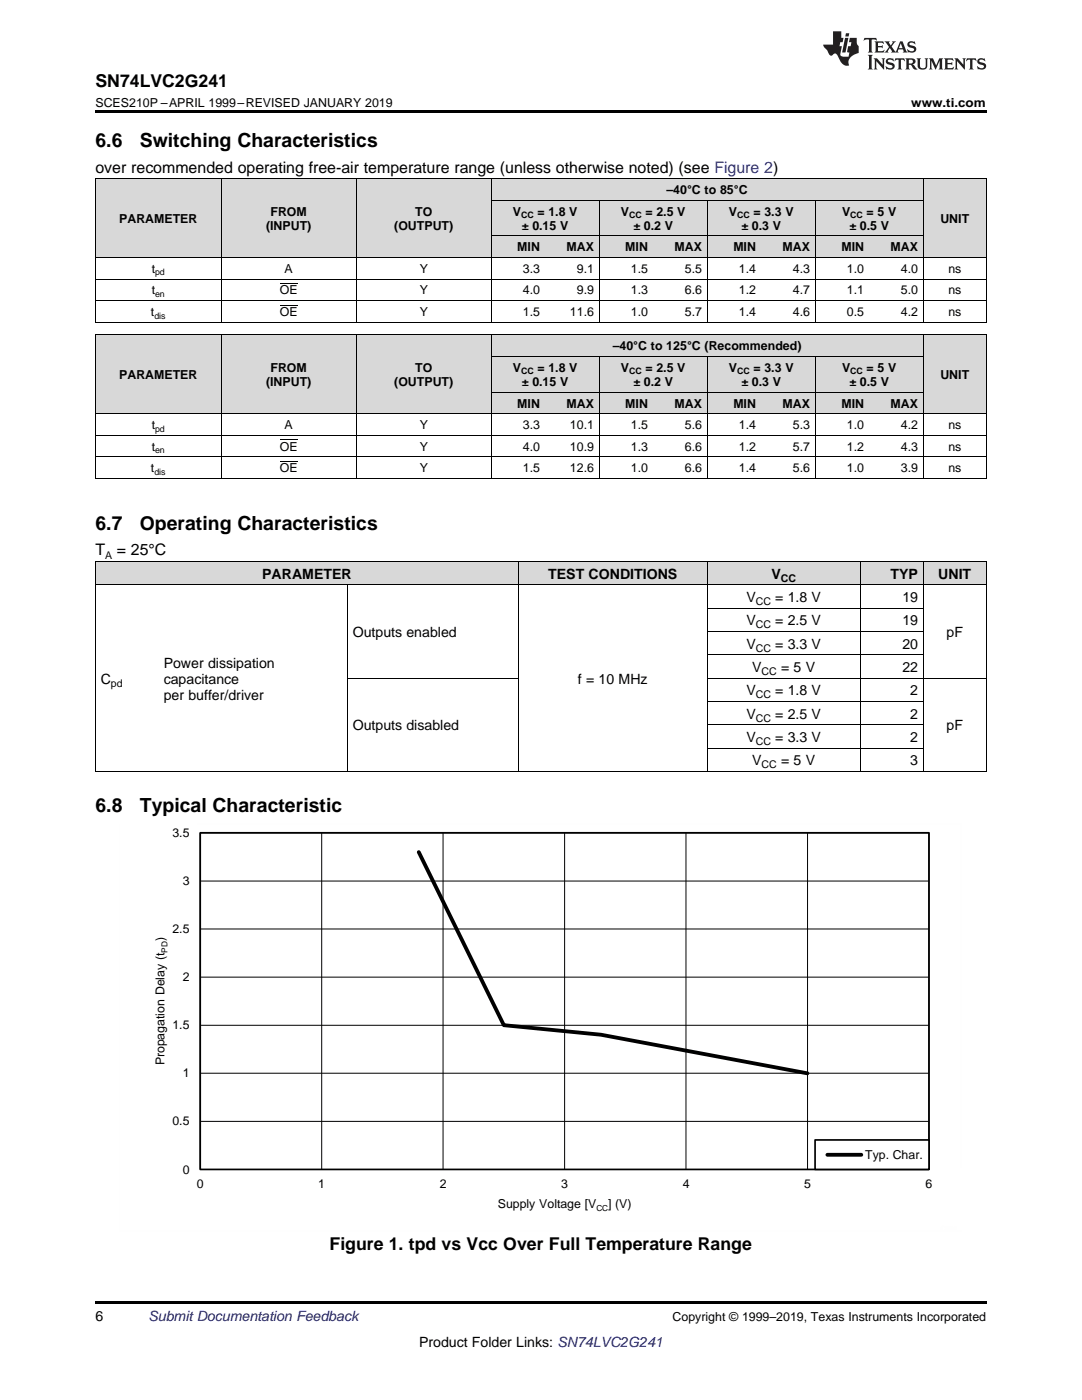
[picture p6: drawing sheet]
<svg xmlns="http://www.w3.org/2000/svg" width="216mm" height="279mm" viewBox="0 0 216 279" stroke-linecap="round" stroke-linejoin="round" font-family="sans-serif">
<g fill="#d8d8d8">
<path d="M19 112.1h12.6v4.7h-12.6z"/>
<path d="M31.6 112.1h37.7v4.7h-37.7z"/>
<path d="M69.3 112.1h34.1v4.7h-34.1z"/>
<path d="M103.4 112.1h37.7v4.7h-37.7z"/>
<path d="M141.1 112.1h30.6v4.7h-30.6z"/>
<path d="M171.7 112.1h12.6v4.7h-12.6z"/>
<path d="M184.3 112.1h12.5v4.7h-12.5z"/>
<path d="M19 66.9h25.2v15.7h-25.2z"/>
<path d="M44.2 66.9h26.9v15.7h-26.9z"/>
<path d="M71.1 66.9h26.9v15.7h-26.9z"/>
<path d="M184.3 66.9h12.5v15.7h-12.5z"/>
<path d="M98 78.3h10.8v4.3h-10.8z"/>
<path d="M108.8 78.3h10.8v4.3h-10.8z"/>
<path d="M119.6 78.3h10.8v4.3h-10.8z"/>
<path d="M130.4 78.3h10.7v4.3h-10.7z"/>
<path d="M141.1 78.3h10.8v4.3h-10.8z"/>
<path d="M151.9 78.3h10.8v4.3h-10.8z"/>
<path d="M162.7 78.3h10.8v4.3h-10.8z"/>
<path d="M173.5 78.3h10.8v4.3h-10.8z"/>
<path d="M98 71.2h10.8v7.1h-10.8z"/>
<path d="M108.8 71.2h10.8v7.1h-10.8z"/>
<path d="M119.6 71.2h10.8v7.1h-10.8z"/>
<path d="M130.4 71.2h10.7v7.1h-10.7z"/>
<path d="M141.1 71.2h10.8v7.1h-10.8z"/>
<path d="M151.9 71.2h10.8v7.1h-10.8z"/>
<path d="M162.7 71.2h10.8v7.1h-10.8z"/>
<path d="M173.5 71.2h10.8v7.1h-10.8z"/>
<path d="M98 66.9h10.8v4.3h-10.8z"/>
<path d="M108.8 66.9h10.8v4.3h-10.8z"/>
<path d="M119.6 66.9h10.8v4.3h-10.8z"/>
<path d="M130.4 66.9h10.7v4.3h-10.7z"/>
<path d="M141.1 66.9h10.8v4.3h-10.8z"/>
<path d="M151.9 66.9h10.8v4.3h-10.8z"/>
<path d="M162.7 66.9h10.8v4.3h-10.8z"/>
<path d="M173.5 66.9h10.8v4.3h-10.8z"/>
<path d="M19 35.7h25.2v15.7h-25.2z"/>
<path d="M44.2 35.7h26.9v15.7h-26.9z"/>
<path d="M71.1 35.7h26.9v15.7h-26.9z"/>
<path d="M184.3 35.7h12.5v15.7h-12.5z"/>
<path d="M98 47.1h10.8v4.3h-10.8z"/>
<path d="M108.8 47.1h10.8v4.3h-10.8z"/>
<path d="M119.6 47.1h10.8v4.3h-10.8z"/>
<path d="M130.4 47.1h10.7v4.3h-10.7z"/>
<path d="M141.1 47.1h10.8v4.3h-10.8z"/>
<path d="M151.9 47.1h10.8v4.3h-10.8z"/>
<path d="M162.7 47.1h10.8v4.3h-10.8z"/>
<path d="M173.5 47.1h10.8v4.3h-10.8z"/>
<path d="M98 40h10.8v7.1h-10.8z"/>
<path d="M108.8 40h10.8v7.1h-10.8z"/>
<path d="M119.6 40h10.8v7.1h-10.8z"/>
<path d="M130.4 40h10.7v7.1h-10.7z"/>
<path d="M141.1 40h10.8v7.1h-10.8z"/>
<path d="M151.9 40h10.8v7.1h-10.8z"/>
<path d="M162.7 40h10.8v7.1h-10.8z"/>
<path d="M173.5 40h10.8v7.1h-10.8z"/>
<path d="M98 35.7h10.8v4.3h-10.8z"/>
<path d="M108.8 35.7h10.8v4.3h-10.8z"/>
<path d="M119.6 35.7h10.8v4.3h-10.8z"/>
<path d="M130.4 35.7h10.7v4.3h-10.7z"/>
<path d="M141.1 35.7h10.8v4.3h-10.8z"/>
<path d="M151.9 35.7h10.8v4.3h-10.8z"/>
<path d="M162.7 35.7h10.8v4.3h-10.8z"/>
<path d="M173.5 35.7h10.8v4.3h-10.8z"/>
</g>
<path d="M19 259.7h177.8v.5h-177.8z" fill="#000"/>
<path d="M39.9 166.2h145.4v67.2h-145.4zM39.9 175.8h145.4M64.2 166.2v67.2M88.4 166.2v67.2M112.7 166.2v67.2M136.9 166.2v67.2M161.1 166.2v67.2M39.9 195h145.4M39.9 185.4h145.4M39.9 214.2h145.4M39.9 204.6h145.4M39.9 223.8h145.4" fill="none" stroke="#000" stroke-width=".2"/>
<path d="M40 166.2h145.4v67.2h-145.4z" fill="none" stroke="#000" stroke-width=".34"/>
<path d="M83.6 170.1l16.9 34.5 19.4 1.9 41.2 7.7" fill="none" stroke="#000" stroke-width=".76"/>
<path d="M162.6 227.5h22.8v5.9h-22.8z" fill-rule="evenodd" fill="#fff"/>
<path d="M162.6 227.5h22.8v5.9h-22.8z" fill="none" stroke="#000" stroke-width=".34"/>
<path d="M165.1 230.5h6.8" fill="none" stroke="#000" stroke-width=".76"/>
<path d="M23.8 164.5v81.3M39.3 164.5h152.5M191.8 164.5v68.6M23.8 245.7h168" fill="none" stroke="#fefefe" stroke-width=".2" stroke-dasharray=".4 .1" stroke-linecap="butt"/>
<g fill="none" stroke="#000" stroke-width=".2">
<path d="M19 35.6h177.8M19.1 35.7v28.6M44.1 35.7v28.6M71.1 35.7v28.6M98 35.7v28.6M98 40h86.2M119.5 40v24.3M141.1 40v24.3M162.6 40v24.3M184.2 35.7v28.6M196.8 35.7v28.6M19 60h177.8"/>
<path d="M19 55.7h177.8M19 51.4h177.8M98 47.1h86.2M19 66.8h177.8M19 64.3h177.8M19.1 66.9v28.6M44.1 66.9v28.6M71.1 66.9v28.6M98 66.9v28.6M98 78.3h86.2M98 71.1h86.2M119.5 71.2v24.3"/>
<path d="M141.1 71.2v24.3M162.6 71.2v24.3M184.2 66.9v28.6M196.8 66.9v28.6M19 95.5h177.8M19 91.2h177.8M19 86.9h177.8M19 82.6h177.8M19 116.7h177.8M19 112.1h177.8M19.1 112.1v41.9M69.3 116.8v37.2"/>
<path d="M103.4 112.1v41.9M141.1 112.1v41.9M171.6 112.1v41.9M184.2 112.1v41.9M196.8 112.1v41.9M69.3 135.3h34.1M141.1 140h43.2M141.1 135.3h55.7M141.1 130.7h43.2M141.1 126h43.2M141.1 121.4h43.2M19 154h177.8"/>
<path d="M141.1 149.3h43.2M141.1 144.7h43.2"/>
</g>
<g fill="#000">
<path d="M19 22h177.8v.5h-177.8zM19 64.3h.2zM71 64.3h.1zM97.9 64.3h.1zM108.7 64.3h.1zM119.5 64.3h.1zM130.3 64.3h.1zM141 64.3h.1zM151.8 64.3h.1zM162.6 64.3h.1zM173.4 64.3h.1zM184.1 64.3h.2z"/>
<path d="M196.7 64.3h.1zM19 95.5h.2zM71 95.5h.1zM97.9 95.5h.1zM108.7 95.5h.1zM119.5 95.5h.1zM130.3 95.5h.1zM141 95.5h.1zM151.8 95.5h.1zM162.6 95.5h.1zM173.4 95.5h.1zM184.1 95.5h.2z"/>
<path d="M196.7 95.5h.1z"/>
</g>
<g fill="#231f20">
<path d="M172.5 7.6l-.1 .5 .4-.2h.6v.1v2.1l-.2 .4h.9l-.2-.4v-2.1l.1-.1h.5l.5 .2-.2-.5zM174.5 8.3l.2 .3v1.5l-.2 .4h1.8l.2-.6a1.04 1.04 0 0 1-1.3 .2v-.7h.6l.3 .2v-.6l-.3 .2h-.6v-.6l.8-.1 .4 .3-.2-.5zM176.5 8.3l.9 1.1-.9 1.1h.8l-.2-.2 .4-.7 .5 .7-.2 .2h1.5l-.2-.2 .2-.4h.9l.1 .4-.2 .2h1l-.3-.3-.7-1.9h-.5l-.9 2-.8-1 .9-1h-.8l.1 .3-.4 .5-.3-.6 .1-.2zM179.7 8.6l.4 1h-.7zM181.3 8.4a.63 .63 0 0 0-.2 .7 .63 .63 0 0 0 .6 .4l.6 .2 .1 .2a.75 .75 0 0 1-.7 .4 .75 .75 0 0 1-.6-.5l.1 .7 .1-.1a1.11 1.11 0 0 0 1.5-.6 1.13 1.13 0 0 0-1.2-.8l-.1-.4a1.04 1.04 0 0 1 1.2 .2l-.2-.5-.2 .1-.4-.2zM173.2 10.9l.2 .4v2.2l-.2 .4h1l-.3-.4v-2.2l.3-.4zM174.3 11.6l.3 .4v1.5l-.3 .4h.8l-.2-.4v-1.3l1.5 1.7v-1.9l.2-.4h-.7l.2 .4v.9l-1.1-1.3zM177 11.8a.62 .62 0 0 0-.2 .7 .62 .62 0 0 0 .6 .4l.6 .1 .1 .3a.76 .76 0 0 1-.7 .3 .76 .76 0 0 1-.7-.4l.2 .7 .1-.1a1.11 1.11 0 0 0 1.5-.6 1.13 1.13 0 0 0-1.2-.8l-.1-.4a1.04 1.04 0 0 1 1.2 .2l-.2-.6-.2 .1-.5-.1zM178.7 11.6l-.2 .6a.61 .61 0 0 1 .8-.3v1.6l-.2 .4h.9l-.2-.4v-1.6a.63 .63 0 0 1 .7 .3l-.1-.6zM180.6 11.6l.3 .4v1.5l-.3 .4h1l-.2-.2-.1-.8 .6 .2a.76 .76 0 0 0 1.2 .7l-1-1a.58 .58 0 0 0 .6-.5 .58 .58 0 0 0-.5-.6zM181.4 11.9h.1a.45 .45 0 0 1 .5 .1 .45 .45 0 0 1 .1 .5l-.8 .2zM182.9 11.6l.2 .2a2.17 2.17 0 0 0 .3 1.9 .99 .99 0 0 0 1.6-.6v-1.1l.2-.4h-.7l.2 .2a1.92 1.92 0 0 1-.2 1.8 .6 .6 0 0 1-.9-.5v-1.1l.2-.4zM185.4 11.6l.2 .4v1.5l-.2 .4h.7l-.2-.4v-1.4l.8 1.8 .8-1.8v1.4l-.2 .4h.9l-.2-.4v-1.5l.2-.4h-.8l-.6 1.5-.6-1.5zM188.4 11.6l.2 .4v1.5l-.2 .4h1.8l.1-.6a1.04 1.04 0 0 1-1.2 .1v-.6h.5l.4 .2v-.6l-.4 .2h-.5v-.7h.8l.3 .3-.1-.6zM190.5 11.6l.2 .4v1.5l-.2 .4h.7l-.2-.4v-1.3l1.5 1.7v-1.9l.2-.4h-.7l.2 .4v.9l-1.1-1.3zM192.9 11.6l-.1 .6a.61 .61 0 0 1 .7-.3l.1 1.6-.3 .4h1l-.3-.4 .1-1.6a.63 .63 0 0 1 .7 .3l-.1-.6zM195.2 11.8a.62 .62 0 0 0-.2 .7 .62 .62 0 0 0 .6 .4l.6 .1 .1 .3a.76 .76 0 0 1-.7 .3 .76 .76 0 0 1-.6-.4l.1 .7 .1-.1a1.11 1.11 0 0 0 1.6-.6 1.13 1.13 0 0 0-1.3-.8l-.1-.4a1.04 1.04 0 0 1 1.2 .2l-.1-.6-.2 .1-.5-.1z"/>
<path d="M166.2 6.3v2.6h-1.9v.4l.8 .9a.91 .91 0 0 0 1 .8 .56 .56 0 0 1 .5-.3 .56 .56 0 0 1 .5 .3l.4 .8a1.53 1.53 0 0 0 1.9 1.2 1.54 1.54 0 0 1 1-2.1l.9-.3v-1.4a1.52 1.52 0 0 1-.4-1.6h-1.3l-.2 .8h.5l-.2 .8h-.5l-.1 1v.2l.4 .1-.2 .8a1.93 1.93 0 0 1-1.6-.3l.3-1.8h-.5l.2-.8h.4l.2-.8h-.4v-1.3zM168.6 7.6l-.6 2.9h.7l.6-2.9zM168.8 6.6l-.1 .7h.6l.2-.7z"/>
</g>
<path d="M55.8 56.6h3.6M55.8 60.9h3.6M55.8 92.1h3.6M55.8 87.8h3.6" fill="none" stroke="#000" stroke-width=".2"/>
<g font-size="3.9">
<text x="19" y="29.3">6.6</text>
<text x="27.9" y="29.3">Switching Characteristics</text>
<text x="19" y="105.7">6.7</text>
<text x="27.9" y="105.7">Operating Characteristics</text>
<text x="19" y="162.1">6.8</text>
<text x="27.9" y="162.1">Typical Characteristic</text>
</g>
<g font-size="3.5">
<text x="19" y="17.3">SN74LVC2G241</text>
<text x="65.8" y="249.4">Figure 1. tpd vs Vcc Over Full Temperature Range</text>
</g>
<g font-size="3.2">
<text x="19" y="34.4">over recommended operating free-air temperature range (unless otherwise noted) (see Figure 2)</text>
<text x="19" y="110.8">T</text>
<text x="23.3" y="110.8">= 25°C</text>
</g>
<g font-size="2.8">
<text x="52.3" y="115.5">PARAMETER</text>
<text x="109.4" y="115.5">TEST CONDITIONS</text>
<text x="153.9" y="115.5">V</text>
<text x="177.7" y="115.5">TYP</text>
<text x="187.2" y="115.5">UNIT</text>
<text x="148.9" y="120.2">V</text>
<text x="148.9" y="124.8">V</text>
<text x="154.7" y="120.2">= 1.8 V</text>
<text x="154.7" y="124.8">= 2.5 V</text>
<text x="180.1" y="120.2">19</text>
<text x="180.1" y="124.8">19</text>
<text x="70.4" y="127.1">Outputs enabled</text>
<text x="148.9" y="129.5">V</text>
<text x="154.7" y="129.5">= 3.3 V</text>
<text x="180.1" y="129.5">20</text>
<text x="188.9" y="127.1">pF</text>
<text x="20.1" y="136.5">C</text>
<text x="32.7" y="133.3">Power dissipation</text>
<text x="32.7" y="136.5">capacitance</text>
<text x="115.3" y="136.5">f = 10 MHz</text>
<text x="150.1" y="134.1">V</text>
<text x="155.9" y="134.1">= 5 V</text>
<text x="180.1" y="134.1">22</text>
<text x="32.7" y="139.6">per buffer/driver</text>
<text x="148.9" y="138.8">V</text>
<text x="148.9" y="143.4">V</text>
<text x="154.7" y="138.8">= 1.8 V</text>
<text x="154.7" y="143.4">= 2.5 V</text>
<text x="181.6" y="138.8">2</text>
<text x="181.6" y="143.4">2</text>
<text x="70.4" y="145.8">Outputs disabled</text>
<text x="148.9" y="148.1">V</text>
<text x="154.7" y="148.1">= 3.3 V</text>
<text x="181.6" y="148.1">2</text>
<text x="188.9" y="145.8">pF</text>
<text x="150.1" y="152.8">V</text>
<text x="155.9" y="152.8">= 5 V</text>
<text x="181.6" y="152.8">3</text>
<text x="19" y="263.6">6</text>
<text x="83.6" y="268.9">Product Folder Links: SN74LVC2G241</text>
</g>
<text font-size="2.8" fill="#0000c8" x="29.6" y="263.6">Submit Documentation Feedback</text>
<g font-size="2.5">
<text x="19" y="21.4">SCES210P –APRIL 1999–REVISED JANUARY 2019</text>
<text x="181.8" y="21.4">www.ti.com</text>
<text x="133" y="38.7">–40°C to 85°C</text>
<text x="23.8" y="44.4">PARAMETER</text>
<text x="53.1" y="45.9">(INPUT)</text>
<text x="54" y="43">FROM</text>
<text x="78.7" y="45.9">(OUTPUT)</text>
<text x="82.9" y="43">TO</text>
<text x="102.3" y="43">V</text>
<text x="104.1" y="45.9">± 0.15 V</text>
<text x="107.2" y="43">=</text>
<text x="109.4" y="43">1.8 V</text>
<text x="123.9" y="43">V</text>
<text x="126.4" y="45.9">± 0.2 V</text>
<text x="128.8" y="43">=</text>
<text x="131" y="43">2.5 V</text>
<text x="145.5" y="43">V</text>
<text x="148" y="45.9">± 0.3 V</text>
<text x="150.4" y="43">=</text>
<text x="152.5" y="43">3.3 V</text>
<text x="168" y="43">V</text>
<text x="169.5" y="45.9">± 0.5 V</text>
<text x="172.9" y="43">= 5 V</text>
<text x="187.6" y="44.4">UNIT</text>
<text x="103.2" y="50.2">MIN</text>
<text x="113" y="50.2">MAX</text>
<text x="124.8" y="50.2">MIN</text>
<text x="134.6" y="50.2">MAX</text>
<text x="146.3" y="50.2">MIN</text>
<text x="156.1" y="50.2">MAX</text>
<text x="167.9" y="50.2">MIN</text>
<text x="177.7" y="50.2">MAX</text>
<text x="30.3" y="54.5">t</text>
<text x="30.3" y="58.8">t</text>
<text x="55.8" y="58.8">OE</text>
<text x="56.8" y="54.5">A</text>
<text x="83.7" y="54.5">Y</text>
<text x="83.7" y="58.8">Y</text>
<text x="104.3" y="54.5">3.3</text>
<text x="104.3" y="58.8">4.0</text>
<text x="115.1" y="54.5">9.1</text>
<text x="115.1" y="58.8">9.9</text>
<text x="125.9" y="54.5">1.5</text>
<text x="125.9" y="58.8">1.3</text>
<text x="136.7" y="54.5">5.5</text>
<text x="136.7" y="58.8">6.6</text>
<text x="147.4" y="54.5">1.4</text>
<text x="147.4" y="58.8">1.2</text>
<text x="158.2" y="54.5">4.3</text>
<text x="158.2" y="58.8">4.7</text>
<text x="169" y="54.5">1.0</text>
<text x="169" y="58.8">1.1</text>
<text x="179.8" y="54.5">4.0</text>
<text x="179.8" y="58.8">5.0</text>
<text x="189.2" y="54.5">ns</text>
<text x="189.2" y="58.8">ns</text>
<text x="30.1" y="63.1">t</text>
<text x="55.8" y="63.1">OE</text>
<text x="83.7" y="63.1">Y</text>
<text x="104.3" y="63.1">1.5</text>
<text x="113.7" y="63.1">11.6</text>
<text x="125.9" y="63.1">1.0</text>
<text x="136.7" y="63.1">5.7</text>
<text x="147.4" y="63.1">1.4</text>
<text x="158.2" y="63.1">4.6</text>
<text x="169" y="63.1">0.5</text>
<text x="179.8" y="63.1">4.2</text>
<text x="189.2" y="63.1">ns</text>
<text x="122.3" y="69.9">–40°C to 125°C (Recommended)</text>
<text x="23.8" y="75.6">PARAMETER</text>
<text x="53.1" y="77">(INPUT)</text>
<text x="54" y="74.2">FROM</text>
<text x="78.7" y="77">(OUTPUT)</text>
<text x="82.9" y="74.2">TO</text>
<text x="102.3" y="74.2">V</text>
<text x="104.1" y="77">± 0.15 V</text>
<text x="107.2" y="74.2">=</text>
<text x="109.4" y="74.2">1.8 V</text>
<text x="123.9" y="74.2">V</text>
<text x="126.4" y="77">± 0.2 V</text>
<text x="128.8" y="74.2">=</text>
<text x="131" y="74.2">2.5 V</text>
<text x="145.5" y="74.2">V</text>
<text x="148" y="77">± 0.3 V</text>
<text x="150.4" y="74.2">=</text>
<text x="152.5" y="74.2">3.3 V</text>
<text x="168" y="74.2">V</text>
<text x="169.5" y="77">± 0.5 V</text>
<text x="172.9" y="74.2">= 5 V</text>
<text x="187.6" y="75.6">UNIT</text>
<text x="103.2" y="81.4">MIN</text>
<text x="113" y="81.4">MAX</text>
<text x="124.8" y="81.4">MIN</text>
<text x="134.6" y="81.4">MAX</text>
<text x="146.3" y="81.4">MIN</text>
<text x="156.1" y="81.4">MAX</text>
<text x="167.9" y="81.4">MIN</text>
<text x="177.7" y="81.4">MAX</text>
<text x="30.3" y="85.7">t</text>
<text x="30.3" y="90">t</text>
<text x="55.8" y="90">OE</text>
<text x="56.8" y="85.7">A</text>
<text x="83.7" y="85.7">Y</text>
<text x="83.7" y="90">Y</text>
<text x="104.3" y="85.7">3.3</text>
<text x="104.3" y="90">4.0</text>
<text x="113.7" y="85.7">10.1</text>
<text x="113.7" y="90">10.9</text>
<text x="125.9" y="85.7">1.5</text>
<text x="125.9" y="90">1.3</text>
<text x="136.7" y="85.7">5.6</text>
<text x="136.7" y="90">6.6</text>
<text x="147.4" y="85.7">1.4</text>
<text x="147.4" y="90">1.2</text>
<text x="158.2" y="85.7">5.3</text>
<text x="158.2" y="90">5.7</text>
<text x="169" y="85.7">1.0</text>
<text x="169" y="90">1.2</text>
<text x="179.8" y="85.7">4.2</text>
<text x="179.8" y="90">4.3</text>
<text x="189.2" y="85.7">ns</text>
<text x="189.2" y="90">ns</text>
<text x="30.1" y="94.3">t</text>
<text x="55.8" y="94.3">OE</text>
<text x="83.7" y="94.3">Y</text>
<text x="104.3" y="94.3">1.5</text>
<text x="113.7" y="94.3">12.6</text>
<text x="125.9" y="94.3">1.0</text>
<text x="136.7" y="94.3">6.6</text>
<text x="147.4" y="94.3">1.4</text>
<text x="158.2" y="94.3">5.6</text>
<text x="169" y="94.3">1.0</text>
<text x="179.8" y="94.3">3.9</text>
<text x="189.2" y="94.3">ns</text>
<text x="34.4" y="167">3.5</text>
<text x="36.4" y="176.6">3</text>
<text x="32.8" y="187.9" transform="rotate(-90 32.8 187.9)">)</text>
<text x="34.4" y="186.2">2.5</text>
<text x="36.4" y="195.8">2</text>
<text x="34.4" y="205.4">1.5</text>
<text x="32.8" y="212.6" transform="rotate(-90 32.8 212.6)">Propagation Delay (t</text>
<text x="36.4" y="215">1</text>
<text x="34.4" y="224.6">0.5</text>
<text x="172.6" y="231.3">Typ. Char.</text>
<text x="36.4" y="234.2">0</text>
<text x="39.3" y="237.2">0</text>
<text x="63.5" y="237.2">1</text>
<text x="87.7" y="237.2">2</text>
<text x="112" y="237.2">3</text>
<text x="136.2" y="237.2">4</text>
<text x="160.5" y="237.2">5</text>
<text x="184.7" y="237.2">6</text>
<text x="99.4" y="241.1">Supply Voltage [V</text>
<text x="121.4" y="241.1">] (V)</text>
<text x="134.2" y="263.6">Copyright © 1999–2019, Texas Instruments Incorporated</text>
</g>
<g font-size="2.1">
<text x="21" y="111.5">A</text>
<text x="155.8" y="116.1">CC</text>
<text x="150.8" y="120.7">CC</text>
<text x="150.8" y="125.4">CC</text>
<text x="150.8" y="130">CC</text>
<text x="22.1" y="137">pd</text>
<text x="152" y="134.7">CC</text>
<text x="150.8" y="139.3">CC</text>
<text x="150.8" y="144">CC</text>
<text x="150.8" y="148.7">CC</text>
<text x="152" y="153.3">CC</text>
</g>
<g font-size="1.8">
<text x="104" y="43.5">CC</text>
<text x="125.5" y="43.5">CC</text>
<text x="147.1" y="43.5">CC</text>
<text x="169.7" y="43.5">CC</text>
<text x="30.9" y="55">pd</text>
<text x="30.9" y="59.3">en</text>
<text x="30.8" y="63.6">dis</text>
<text x="104" y="74.7">CC</text>
<text x="125.5" y="74.7">CC</text>
<text x="147.1" y="74.7">CC</text>
<text x="169.7" y="74.7">CC</text>
<text x="30.9" y="86.1">pd</text>
<text x="30.8" y="94.8">dis</text>
<text x="30.9" y="90.5">en</text>
</g>
<g font-size="1.7">
<text x="33.4" y="190.2" transform="rotate(-90 33.4 190.2)">PD</text>
<text x="119" y="241.6">CC</text>
</g>
</svg>
